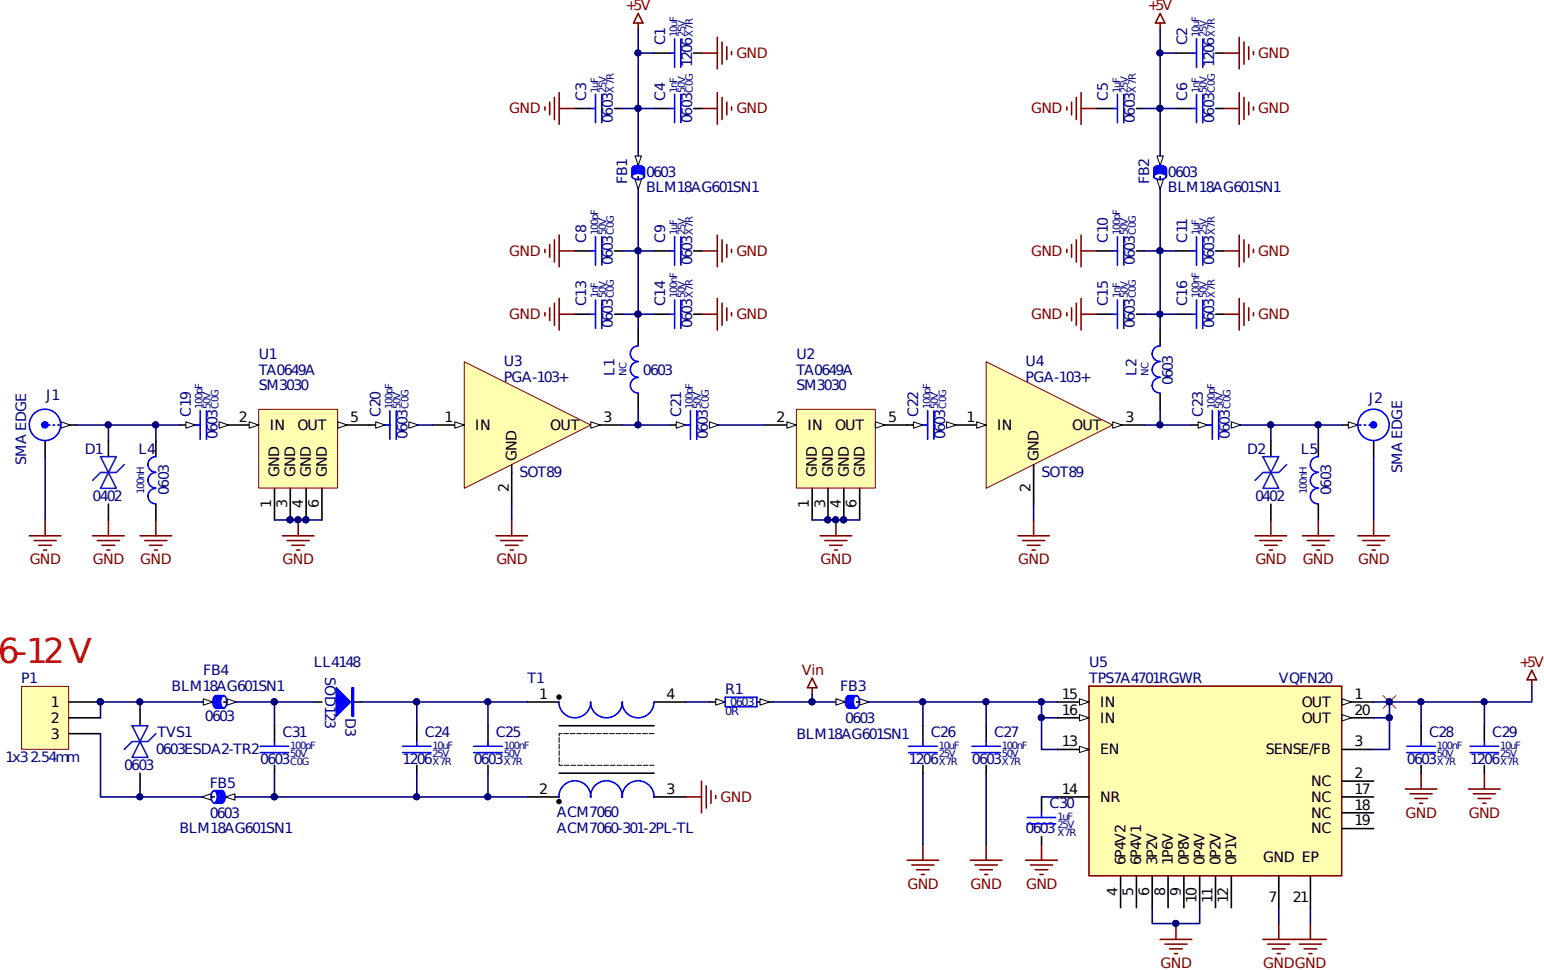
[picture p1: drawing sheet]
<svg xmlns="http://www.w3.org/2000/svg" width="248mm" height="156mm" viewBox="0 0 248 156" stroke-linecap="round" stroke-linejoin="round" font-family="sans-serif">
<path d="M79.8 86.1h5.1M80.5 86.9h3.6M81.3 87.7h2M82.1 88.4h.5M82.3 83.6v2.5" fill="none" stroke="#800000" stroke-width=".25"/>
<path d="M74.7 58.1l20.3 10.2-20.3 10.2z" fill="#ffffb0"/>
<path d="M74.7 58.1l20.3 10.2-20.3 10.2z" fill="none" stroke="#800000" stroke-width=".16"/>
<path d="M69.6 68.3h5.1" fill="none" stroke="#000" stroke-width=".25"/>
<path d="M73.2 67.8l1.5 .5-1.5 .5z" fill="#fffcf8"/>
<path d="M73.2 67.8l1.5 .5-1.5 .5z" fill="none" stroke="#000" stroke-width=".16"/>
<path d="M95 68.3h5.1" fill="none" stroke="#000" stroke-width=".25"/>
<path d="M95 67.8l1.6 .5-1.6 .5z" fill="#fffcf8"/>
<path d="M95 67.8l1.6 .5-1.6 .5z" fill="none" stroke="#000" stroke-width=".16"/>
<path d="M102.7 28.9v1.3M82.3 74.7v6.3" fill="none" stroke="#000" stroke-width=".25"/>
<g fill="none" stroke="#800000" stroke-width=".25">
<path d="M115.4 37.8v5.1M116.1 38.6v3.5M116.9 39.3v2.1M87.7 50.3v.5M88.4 49.5v2M89.2 48.7v3.6M89.9 50.5h2.6M89.9 48v5.1M112.8 50.5h2.6M112.8 40.3h2.6M115.4 48v5.1M116.1 48.7v3.6"/>
<path d="M116.9 49.5v2M117.7 40.1v.5M117.7 50.3v.5"/>
</g>
<path d="M102.2 28.9h1l-.5 1.5z" fill="#fffcf8" stroke="#000" stroke-width=".16"/>
<path d="M102.7 25.1v1.5" fill="none" stroke="#000" stroke-width=".25"/>
<path d="M102.2 25.1h1l-.5 1.5z" fill="#fffcf8"/>
<path d="M102.2 25.1h1l-.5 1.5z" fill="none" stroke="#000" stroke-width=".16"/>
<g fill="none" stroke="#00f" stroke-width=".25">
<path d="M95 17.4h.8M95.8 15.2v4.5M96.8 15.2v4.5M107.7 17.4h.8M108.5 15.2v4.5M109.5 15.2v4.5M101.7 28.2a1.27 1.27 0 0 1 1.9 .2 1.24 1.24 0 0 1-2 0zM103.6 27.1a1.24 1.24 0 0 0-2 0v1.3M103.6 28.1a1.24 1.24 0 0 0-2 0M103.6 27.9a1.24 1.24 0 0 0-2 0M103.6 27.6a1.24 1.24 0 0 0-2 0M103.6 27.4v-.1a1.24 1.24 0 0 0-2 0v.1"/>
<path d="M103.7 27.1v1.3M108.5 38v4.6M109.5 38v4.6M95 50.5h.8M95.8 48.2v4.6M96.8 48.2v4.6M102.7 58.1a1.25 1.25 0 0 0-1.3 1.3 1.25 1.25 0 0 0 1.3 1.2M102.7 55.6a1.25 1.25 0 0 0-1.3 1.2 1.25 1.25 0 0 0 1.3 1.3M107.7 50.5h.8M107.7 40.3h.8M108.5 48.2v4.6M109.5 48.2v4.6"/>
<path d="M102.7 60.7a1.25 1.25 0 0 0-1.3 1.2 1.25 1.25 0 0 0 1.3 1.3"/>
</g>
<g fill="none" stroke="#000" stroke-width=".25">
<path d="M92.5 17.4h2.5M98.8 17.4h1.3M105.2 17.4h2.5M111.6 17.4h1.2M102.7 28.4v.5M92.5 50.5h2.5M98.8 50.5h1.3M102.7 53.1v2.5M105.2 50.5h2.5M105.2 40.3h2.5M111.6 50.5h1.2M111.6 40.3h1.2"/>
<path d="M102.7 63.2v2.6M107.7 68.3h2.6"/>
</g>
<path d="M87.7 17.2v.5M88.4 16.4v2.1M89.2 15.7v3.5M89.9 17.4h2.6M89.9 14.9v5.1M112.8 17.4h2.6M115.4 14.9v5.1M116.1 15.7v3.5M116.9 16.4v2.1M117.7 17.2v.5" fill="none" stroke="#800000" stroke-width=".25"/>
<path d="M108.8 67.8l1.5 .5-1.5 .5z" fill="#fffcf8"/>
<path d="M108.8 67.8l1.5 .5-1.5 .5z" fill="none" stroke="#000" stroke-width=".16"/>
<path d="M114.1 68.3h1.3" fill="none" stroke="#000" stroke-width=".25"/>
<path d="M114.1 67.8l1.5 .5-1.5 .5z" fill="#fffcf8"/>
<path d="M114.1 67.8l1.5 .5-1.5 .5z" fill="none" stroke="#000" stroke-width=".16"/>
<path d="M110.3 68.3h.8M111.1 66v4.6M112.1 66v4.6" fill="none" stroke="#00f" stroke-width=".25"/>
<path d="M102.7 2.2l.7 1.5h-1.5zM102.7 3.7v1M4.7 86.1h5.1M5.5 86.9h3.5M6.2 87.7h2.1M7 88.4h.5M7.3 83.6v2.5" fill="none" stroke="#800000" stroke-width=".25"/>
<path d="M41.7 65.8h12.6v12.7h-12.6z" fill="#ffffb0"/>
<path d="M41.6 65.8h12.7v12.7h-12.7z" fill="none" stroke="#800000" stroke-width=".16"/>
<path d="M51.8 78.5v5.1M54.3 68.3h5.1" fill="none" stroke="#000" stroke-width=".25"/>
<path d="M54.3 67.8l1.6 .5-1.6 .5z" fill="#fffcf8"/>
<path d="M54.3 67.8l1.6 .5-1.6 .5z" fill="none" stroke="#000" stroke-width=".16"/>
<path d="M36.5 68.3h5.1M44.2 78.5v5.1M49.2 78.5v5.1" fill="none" stroke="#000" stroke-width=".25"/>
<circle cx="49.2" cy="83.6" r=".49" fill="#000080" stroke="#000080" stroke-width=".16"/>
<path d="M40.1 67.8l1.5 .5-1.5 .5z" fill="#fffcf8"/>
<path d="M40.1 67.8l1.5 .5-1.5 .5z" fill="none" stroke="#000" stroke-width=".16"/>
<path d="M46.7 78.5v5.1" fill="none" stroke="#000" stroke-width=".25"/>
<g fill="#000080" stroke="#000080" stroke-width=".16">
<circle cx="46.7" cy="83.6" r=".49"/>
<circle cx="49.2" cy="83.6" r=".49"/>
<circle cx="47.9" cy="83.6" r=".49"/>
</g>
<path d="M45.4 86.1h5.1M46.2 86.9h3.5M46.9 87.7h2.1M47.7 88.4h.5M48 83.6v2.5" fill="none" stroke="#800000" stroke-width=".25"/>
<path d="M128.1 65.8h12.7v12.7h-12.7z" fill="#ffffb0"/>
<path d="M128.1 65.8h12.7v12.7h-12.7z" fill="none" stroke="#800000" stroke-width=".16"/>
<path d="M138.3 78.5v5.1M140.8 68.3h5.1" fill="none" stroke="#000" stroke-width=".25"/>
<path d="M140.8 67.8l1.5 .5-1.5 .5z" fill="#fffcf8"/>
<path d="M140.8 67.8l1.5 .5-1.5 .5z" fill="none" stroke="#000" stroke-width=".16"/>
<path d="M123 68.3h5.1M130.6 78.5v5.1M135.7 78.5v5.1" fill="none" stroke="#000" stroke-width=".25"/>
<circle cx="135.7" cy="83.6" r=".49" fill="#000080" stroke="#000080" stroke-width=".16"/>
<path d="M126.6 67.8l1.5 .5-1.5 .5z" fill="#fffcf8"/>
<path d="M126.6 67.8l1.5 .5-1.5 .5z" fill="none" stroke="#000" stroke-width=".16"/>
<path d="M59.4 68.3h2.6M133.2 78.5v5.1" fill="none" stroke="#000" stroke-width=".25"/>
<g fill="#000080" stroke="#000080" stroke-width=".16">
<circle cx="133.2" cy="83.6" r=".49"/>
<circle cx="135.7" cy="83.6" r=".49"/>
<circle cx="134.4" cy="83.6" r=".49"/>
</g>
<path d="M131.9 86.1h5.1M132.7 86.9h3.5M133.4 87.7h2.1M134.2 88.4h.5M134.5 83.6v2.5" fill="none" stroke="#800000" stroke-width=".25"/>
<path d="M60.4 67.8l1.6 .5-1.6 .5z" fill="#fffcf8"/>
<path d="M60.4 67.8l1.6 .5-1.6 .5z" fill="none" stroke="#000" stroke-width=".16"/>
<path d="M65.8 68.3h1.2" fill="none" stroke="#000" stroke-width=".25"/>
<path d="M65.8 67.8l1.5 .5-1.5 .5z" fill="#fffcf8"/>
<path d="M65.8 67.8l1.5 .5-1.5 .5z" fill="none" stroke="#000" stroke-width=".16"/>
<path d="M62 68.3h.7M62.7 66v4.6M63.7 66v4.6" fill="none" stroke="#00f" stroke-width=".25"/>
<path d="M163.7 86.1h5.1M164.5 86.9h3.5M165.2 87.7h2.1M166 88.4h.5M166.3 83.6v2.5" fill="none" stroke="#800000" stroke-width=".25"/>
<path d="M158.6 58.1l20.4 10.2-20.4 10.2z" fill="#ffffb0"/>
<path d="M158.6 58.1l20.4 10.2-20.4 10.2z" fill="none" stroke="#800000" stroke-width=".16"/>
<path d="M153.5 68.3h5.1" fill="none" stroke="#000" stroke-width=".25"/>
<path d="M157.1 67.8l1.5 .5-1.5 .5z" fill="#fffcf8"/>
<path d="M157.1 67.8l1.5 .5-1.5 .5z" fill="none" stroke="#000" stroke-width=".16"/>
<path d="M179 68.3h5.1" fill="none" stroke="#000" stroke-width=".25"/>
<path d="M179 67.8l1.5 .5-1.5 .5z" fill="#fffcf8"/>
<path d="M179 67.8l1.5 .5-1.5 .5z" fill="none" stroke="#000" stroke-width=".16"/>
<path d="M186.6 28.9v1.3M166.3 74.7v6.3" fill="none" stroke="#000" stroke-width=".25"/>
<g fill="none" stroke="#800000" stroke-width=".25">
<path d="M199.3 37.8v5.1M200.1 38.6v3.5M200.9 39.3v2.1M171.6 50.3v.5M172.4 49.5v2M173.1 48.7v3.6M173.9 50.5h2.5M173.9 48v5.1M196.8 50.5h2.5M196.8 40.3h2.5M199.3 48v5.1M200.1 48.7v3.6"/>
<path d="M200.9 49.5v2M201.6 40.1v.5M201.6 50.3v.5"/>
</g>
<path d="M186.1 28.9h1l-.5 1.5z" fill="#fffcf8" stroke="#000" stroke-width=".16"/>
<path d="M186.6 25.1v1.5" fill="none" stroke="#000" stroke-width=".25"/>
<path d="M186.1 25.1h1l-.5 1.5z" fill="#fffcf8"/>
<path d="M186.1 25.1h1l-.5 1.5z" fill="none" stroke="#000" stroke-width=".16"/>
<g fill="none" stroke="#00f" stroke-width=".25">
<path d="M179 17.4h.7M179.7 15.2v4.5M180.8 15.2v4.5M191.7 17.4h.8M192.5 15.2v4.5M193.5 15.2v4.5M185.7 28.2a1.27 1.27 0 0 1 1.9 .2 1.33 1.33 0 0 1-2 0zM187.6 27.1a1.24 1.24 0 0 0-2 0v1.3M187.6 28.1a1.24 1.24 0 0 0-2 0M187.6 27.9a1.24 1.24 0 0 0-2 0M187.6 27.6a1.24 1.24 0 0 0-2 0M187.6 27.4v-.1a1.24 1.24 0 0 0-2 0v.1"/>
<path d="M187.6 27.1v1.3M192.5 38v4.6M193.5 38v4.6M179 50.5h.7M179.7 48.2v4.6M180.8 48.2v4.6M185.3 59.4a1.26 1.26 0 0 0 1.3 1.2M185.3 56.9a1.26 1.26 0 0 0 1.3 1.2M186.6 58.1a1.25 1.25 0 0 0-1.3 1.3M186.6 55.6a1.25 1.25 0 0 0-1.3 1.3M191.7 50.5h.8M191.7 40.3h.8"/>
<path d="M192.5 48.2v4.6M193.5 48.2v4.6M185.3 62a1.26 1.26 0 0 0 1.3 1.2M186.6 60.7a1.25 1.25 0 0 0-1.3 1.3"/>
</g>
<g fill="none" stroke="#000" stroke-width=".25">
<path d="M176.4 17.4h2.6M182.8 17.4h1.3M189.2 17.4h2.5M195.5 17.4h1.3M186.6 28.4v.5M176.4 50.5h2.6M182.8 50.5h1.3M186.6 53.1v2.5M189.2 50.5h2.5M189.2 40.3h2.5M195.5 50.5h1.3M195.5 40.3h1.3"/>
<path d="M186.6 63.2v2.6M191.7 68.3h2.5"/>
</g>
<path d="M171.6 17.2v.5M172.4 16.4v2.1M173.1 15.7v3.5M173.9 17.4h2.5M173.9 14.9v5.1M196.8 17.4h2.5M199.3 14.9v5.1M200.1 15.7v3.5M200.9 16.4v2.1M201.6 17.2v.5" fill="none" stroke="#800000" stroke-width=".25"/>
<path d="M192.7 67.8l1.5 .5-1.5 .5z" fill="#fffcf8"/>
<path d="M192.7 67.8l1.5 .5-1.5 .5z" fill="none" stroke="#000" stroke-width=".16"/>
<path d="M198.1 68.3h1.2" fill="none" stroke="#000" stroke-width=".25"/>
<path d="M198.1 67.8l1.5 .5-1.5 .5z" fill="#fffcf8"/>
<path d="M198.1 67.8l1.5 .5-1.5 .5z" fill="none" stroke="#000" stroke-width=".16"/>
<path d="M194.2 68.3h.8M195 66v4.6M196 66v4.6" fill="none" stroke="#00f" stroke-width=".25"/>
<path d="M186.6 2.2l.8 1.5h-1.5zM186.6 3.7v1" fill="none" stroke="#800000" stroke-width=".25"/>
<path d="M215.9 68.3h2.5" fill="none" stroke="#000" stroke-width=".25"/>
<path d="M216.9 67.8l1.5 .5-1.5 .5z" fill="#fffcf8"/>
<path d="M216.9 67.8l1.5 .5-1.5 .5z" fill="none" stroke="#000" stroke-width=".16"/>
<path d="M145.9 68.3h2.6M221 70.9v2.5" fill="none" stroke="#000" stroke-width=".25"/>
<circle cx="220.9" cy="68.3" r=".49" fill="#00f" stroke="#00f" stroke-width=".25"/>
<g fill="none" stroke="#00f" stroke-width=".25">
<path d="M218.7 68.3h.2M219.4 68.3h.3M220.2 68.3h.2"/>
<circle cx="220.9" cy="68.3" r="2.52"/>
</g>
<path d="M218.4 86.1h5.1M219.2 86.9h3.5M219.9 87.7h2.1M220.7 88.4h.5M221 83.6v2.5" fill="none" stroke="#800000" stroke-width=".25"/>
<path d="M146.9 67.8l1.6 .5-1.6 .5z" fill="#fffcf8"/>
<path d="M146.9 67.8l1.6 .5-1.6 .5z" fill="none" stroke="#000" stroke-width=".16"/>
<path d="M152.3 68.3h1.2" fill="none" stroke="#000" stroke-width=".25"/>
<path d="M152.3 67.8l1.5 .5-1.5 .5z" fill="#fffcf8"/>
<path d="M152.3 67.8l1.5 .5-1.5 .5z" fill="none" stroke="#000" stroke-width=".16"/>
<g fill="none" stroke="#00f" stroke-width=".25">
<path d="M148.5 68.3h.7M149.2 66v4.6M150.2 66v4.6M146.2 120h4.5M148.5 119.2v.8M156.3 120h4.6M158.6 119.2v.8M226.3 120h4.6M228.6 119.2v.8M236.5 120h4.6M238.8 119.2v.8M146.2 121h4.5"/>
<path d="M156.3 121h4.6M165.2 132.4h4.6M165.2 131.4h4.6M167.5 130.7v.7M226.3 121h4.6M236.5 121h4.6"/>
</g>
<g fill="none" stroke="#800000" stroke-width=".25">
<path d="M145.9 138.3h5.1M146.7 139h3.5M147.4 139.8h2.1M148.5 135.7v2.6M156.1 138.3h5.1M156.8 139h3.6M157.6 139.8h2M158.6 135.7v2.6M165 138.3h5.1M165.8 139h3.5M166.5 139.8h2M167.5 135.7v2.6"/>
<path d="M226 126.8h5.1M226.8 127.6h3.6M227.6 128.4h2M228.3 129.1h.5M228.6 124.3v2.5M236.2 126.8h5.1M237 127.6h3.5M237.7 128.4h2.1M238.5 129.1h.5M238.8 124.3v2.5M148.2 140.6h.5M158.4 140.6h.5"/>
<path d="M167.3 140.6h.5M203.1 151h10.2M203.9 151.8h3.6M204.7 152.5h2M205.4 153.3h.5M205.7 148.5v2.5M209 151.8h3.6M209.8 152.5h2M210.5 153.3h.5M210.8 148.5v2.5"/>
</g>
<path d="M148.5 116.7v2.5M158.6 116.7v2.5M228.6 116.7v2.5M238.8 116.7v2.5M148.5 123v1.3M158.6 123v1.3M167.5 128.1v2.6M167.5 134.5v1.2M228.6 123v1.3M238.8 123v1.3" fill="none" stroke="#000" stroke-width=".25"/>
<path d="M222.5 111.8l2 2.1M224.5 111.8l-2 2.1" fill="none" stroke="#f00" stroke-width=".16"/>
<circle cx="223.5" cy="112.8" r=".49" fill="#000080" stroke="#000080" stroke-width=".16"/>
<path d="M175.2 110.3h40.6v30.5h-40.6z" fill-rule="evenodd" fill="#ffffb0" stroke="#800000" stroke-width=".25"/>
<path d="M215.9 112.8h5.1" fill="none" stroke="#000" stroke-width=".25"/>
<path d="M215.9 112.3l1.5 .5-1.5 .6z" fill="#fffcf8"/>
<path d="M215.9 112.3l1.5 .5-1.5 .6z" fill="none" stroke="#000" stroke-width=".16"/>
<path d="M170.1 112.8h5.1" fill="none" stroke="#000" stroke-width=".25"/>
<path d="M173.6 112.3l1.6 .5-1.6 .6z" fill="#fffcf8"/>
<path d="M173.6 112.3l1.6 .5-1.6 .6z" fill="none" stroke="#000" stroke-width=".16"/>
<path d="M215.9 115.4h5.1M170.1 128.1h5.1M215.9 125.6h5.1M215.9 120.5h5.1M198.1 140.8v5.1M205.7 140.8v5.1M210.8 140.8v5.1" fill="none" stroke="#000" stroke-width=".25"/>
<path d="M215.9 114.9l1.5 .5-1.5 .5z" fill="#fffcf8"/>
<path d="M215.9 114.9l1.5 .5-1.5 .5z" fill="none" stroke="#000" stroke-width=".16"/>
<path d="M170.1 115.4h5.1" fill="none" stroke="#000" stroke-width=".25"/>
<path d="M173.6 114.9l1.6 .5-1.6 .5z" fill="#fffcf8"/>
<path d="M173.6 114.9l1.6 .5-1.6 .5z" fill="none" stroke="#000" stroke-width=".16"/>
<path d="M170.1 120.5h5.1M215.9 128.1h5.1M215.9 130.7h5.1M215.9 133.2h5.1M180.3 140.8v5.1M182.8 140.8v5.1M185.3 140.8v5.1M187.9 140.8v5.1M190.4 140.8v5.1M193 140.8v5.1M195.5 140.8v5.1" fill="none" stroke="#000" stroke-width=".25"/>
<path d="M173.6 120l1.6 .5-1.6 .5z" fill="#fffcf8"/>
<path d="M173.6 120l1.6 .5-1.6 .5z" fill="none" stroke="#000" stroke-width=".16"/>
<path d="M246.4 107.8l.8 1.5h-1.6zM246.4 109.3v1" fill="none" stroke="#800000" stroke-width=".25"/>
<path d="M3.5 110.4h7.5v10.1h-7.5z" fill="#ffffb0"/>
<path d="M3.5 110.3h7.5v10.2h-7.5z" fill="none" stroke="#800000" stroke-width=".16"/>
<path d="M11.1 112.8h5.1M11.1 115.4h5.1M11.1 117.9h5.1M138.3 112.8h1.2" fill="none" stroke="#000" stroke-width=".25"/>
<g fill="#000080" stroke="#000080" stroke-width=".16">
<circle cx="16.1" cy="112.8" r=".49"/>
<circle cx="189.1" cy="148.4" r=".49"/>
</g>
<path d="M186.6 151h5.1M187.4 151.8h3.5M188.1 152.5h2.1M188.9 153.3h.5M189.2 148.5v2.5" fill="none" stroke="#800000" stroke-width=".25"/>
<path d="M138.3 112.3l1.5 .5-1.5 .6z" fill="#fffcf8"/>
<path d="M138.3 112.3l1.5 .5-1.5 .6z" fill="none" stroke="#000" stroke-width=".16"/>
<path d="M134.5 112.8h1.5" fill="none" stroke="#000" stroke-width=".25"/>
<path d="M134.5 112.3l1.5 .5-1.5 .6z" fill="#fffcf8"/>
<path d="M134.5 112.3l1.5 .5-1.5 .6z" fill="none" stroke="#000" stroke-width=".16"/>
<path d="M136.5 113.9h1.3M136.8 111.8h-.1a1.24 1.24 0 0 0 0 2M137 111.8a1.23 1.23 0 0 0 0 2M137.3 111.8h-.1a1.24 1.24 0 0 0 0 2h.1M137.5 111.8a1.24 1.24 0 0 0 0 2M137.6 111.9l.2-.1a1.27 1.27 0 0 1-.1 2 1.3 1.3 0 0 1-.1-1.9zM137.8 111.8h-1.3a1.24 1.24 0 0 0 0 2" fill="none" stroke="#00f" stroke-width=".25"/>
<path d="M50.5 112.8h1.3M56.9 112.8h1.2M137.8 112.8h.5" fill="none" stroke="#000" stroke-width=".25"/>
<path d="M56.6 110.6h.3v4.5h-.3z" fill-rule="evenodd" fill="#00f" stroke="#00f" stroke-width=".25"/>
<path d="M54.1 110.6l2.3 2.2-2.3 2.3z" fill="#00f"/>
<path d="M25.1 78.5a1.25 1.25 0 0 0-1.3 1.2 1.25 1.25 0 0 0 1.3 1.3M25.1 76a1.25 1.25 0 0 0-1.3 1.2 1.25 1.25 0 0 0 1.3 1.2M25.1 73.4a1.25 1.25 0 0 0-1.3 1.3 1.25 1.25 0 0 0 1.3 1.2M54.1 110.6l2.3 2.2-2.3 2.3z" fill="none" stroke="#00f" stroke-width=".25"/>
<path d="M14.9 86.1h5.1M15.7 86.9h3.5M16.4 87.7h2.1M17.2 88.4h.5M17.4 83.6v2.5M22.5 86.1h5.1M23.3 86.9h3.5M24.1 87.7h2M24.8 88.4h.5M25.1 83.6v2.5" fill="none" stroke="#800000" stroke-width=".25"/>
<path d="M17.4 70.9v2.5M25.1 70.9v2.5M28.9 68.3h2.5M17.4 81v2.6M25.1 81v2.6" fill="none" stroke="#000" stroke-width=".25"/>
<path d="M16.2 73.4h2.5l-1.3 2.6zM17.4 76l1.3 2.5h-2.5zM20 74.7l-1.3 1.3h-2.5l-1.3 1.2" fill="none" stroke="#03c" stroke-width=".25"/>
<path d="M29.9 67.8l1.5 .5-1.5 .5z" fill="#fffcf8"/>
<path d="M29.9 67.8l1.5 .5-1.5 .5z" fill="none" stroke="#000" stroke-width=".16"/>
<path d="M35.2 68.3h1.3" fill="none" stroke="#000" stroke-width=".25"/>
<path d="M35.2 67.8l1.6 .5-1.6 .5z" fill="#fffcf8"/>
<path d="M35.2 67.8l1.6 .5-1.6 .5z" fill="none" stroke="#000" stroke-width=".16"/>
<g fill="none" stroke="#00f" stroke-width=".25">
<path d="M31.4 68.3h.8M32.2 66v4.6M33.2 66v4.6M210.8 79.8a1.26 1.26 0 0 0 1.3 1.2M210.8 77.2a1.26 1.26 0 0 0 1.3 1.2M210.8 74.7a1.26 1.26 0 0 0 1.3 1.2M212.1 78.5a1.25 1.25 0 0 0-1.3 1.3M212.1 76a1.25 1.25 0 0 0-1.3 1.2M212.1 73.4a1.25 1.25 0 0 0-1.3 1.3M64.8 120h4.5M67 119.2v.8M76.2 120h4.6"/>
<path d="M78.5 119.2v.8M95 112.8a2.57 2.57 0 0 1-2.5 2.6 2.57 2.57 0 0 1-2.6-2.6M100.1 112.8a2.57 2.57 0 0 1-2.6 2.6 2.57 2.57 0 0 1-2.5-2.6M105.2 112.8a2.57 2.57 0 0 1-2.6 2.6 2.57 2.57 0 0 1-2.5-2.6M64.8 121h4.5M76.2 121h4.6M95 128.1a2.57 2.57 0 0 0-2.5-2.6 2.57 2.57 0 0 0-2.6 2.6M100.1 128.1a2.57 2.57 0 0 0-2.6-2.6 2.57 2.57 0 0 0-2.5 2.6M105.2 128.1a2.57 2.57 0 0 0-2.6-2.6 2.57 2.57 0 0 0-2.5 2.6"/>
</g>
<g fill="none" stroke="#800000" stroke-width=".25">
<path d="M201.9 86.1h5.1M202.6 86.9h3.6M203.4 87.7h2M204.2 88.4h.5M204.4 83.6v2.5M209.5 86.1h5.1M210.3 86.9h3.5M211 87.7h2.1M211.8 88.4h.5M212.1 83.6v2.5M130.6 109l.8 1.6h-1.5zM130.6 110.6v1"/>
<path d="M110.3 128.1h2.5M112.8 125.6v5.1M113.6 126.3v3.6M114.4 127.1v2M115.1 127.9v.5"/>
</g>
<g fill="none" stroke="#000" stroke-width=".25">
<path d="M204.4 70.9v2.5M212.1 70.9v2.5M204.4 81v2.6M212.1 81v2.6M67 116.7v2.5M78.5 116.7v2.5M84.9 112.8h5M89.9 116.7h15.3M105.2 112.8h5.1M114.1 112.8h2.6M67 123v1.3M78.5 123v1.3"/>
<path d="M84.9 128.1h5M89.9 124.3h15.3M105.2 128.1h5.1"/>
</g>
<path d="M203.1 73.4h2.6l-1.3 2.6zM204.4 76l1.3 2.5h-2.6zM207 74.7l-1.3 1.3h-2.6l-1.2 1.2" fill="none" stroke="#03c" stroke-width=".25"/>
<path d="M105.2 117.9h-15.3v5.1h15.3" fill="none" stroke="#000" stroke-width=".16" stroke-dasharray=".8 .3"/>
<g fill="#000" stroke="#000" stroke-width=".16">
<circle cx="89.9" cy="112.1" r=".36"/>
<circle cx="89.9" cy="128.8" r=".36"/>
</g>
<path d="M115.1 112.3l1.6 .5-1.6 .6z" fill="#fffcf8"/>
<path d="M115.1 112.3l1.6 .5-1.6 .6z" fill="none" stroke="#000" stroke-width=".16"/>
<path d="M121.7 112.1h-5v1.5h5" fill="none" stroke="#00f" stroke-width=".25"/>
<path d="M121.7 112.8h2.6" fill="none" stroke="#000" stroke-width=".25"/>
<path d="M122.2 112.3l1.6 .5-1.6 .6z" fill="#fffcf8"/>
<path d="M122.2 112.3l1.6 .5-1.6 .6z" fill="none" stroke="#000" stroke-width=".16"/>
<g fill="none" stroke="#00f" stroke-width=".25">
<path d="M107.7 8.5h.8M108.5 6.2v4.6M109.5 6.2v4.6M191.7 8.5h.8M192.5 6.2v4.6M193.5 6.2v4.6M95.8 38v4.6M96.8 38v4.6M179.7 38v4.6M180.8 38v4.6M95 40.3h.8M179 40.3h.7"/>
<path d="M121.7 112.1v1.5"/>
</g>
<path d="M105.2 8.5h2.5M111.6 8.5h1.2M189.2 8.5h2.5M195.5 8.5h1.3M92.5 40.3h2.5M98.8 40.3h1.3M176.4 40.3h2.6M182.8 40.3h1.3M9.8 68.3h2.6" fill="none" stroke="#000" stroke-width=".25"/>
<g fill="none" stroke="#800000" stroke-width=".25">
<path d="M112.8 8.5h2.6M115.4 6v5.1M116.1 6.8v3.5M116.9 7.5v2.1M117.7 8.3v.5M196.8 8.5h2.5M199.3 6v5.1M200.1 6.8v3.5M200.9 7.5v2.1M201.6 8.3v.5M88.4 39.3v2.1M89.2 38.6v3.5"/>
<path d="M89.9 37.8v5.1M172.4 39.3v2.1M173.1 38.6v3.5M173.9 37.8v5.1M87.7 40.1v.5M89.9 40.3h2.6M171.6 40.1v.5M173.9 40.3h2.5"/>
</g>
<path d="M9.8 67.8l1.5 .5-1.5 .5z" fill="#fffcf8"/>
<path d="M9.8 67.8l1.5 .5-1.5 .5z" fill="none" stroke="#000" stroke-width=".16"/>
<path d="M7.3 70.9v2.5M36.5 112.8h1.3M44.2 116.7v2.5M44.2 123v1.3" fill="none" stroke="#000" stroke-width=".25"/>
<circle cx="7.2" cy="68.3" r=".49" fill="#00f" stroke="#00f" stroke-width=".25"/>
<g fill="none" stroke="#00f" stroke-width=".25">
<path d="M7.8 68.3h.2M8.5 68.3h.3M9.3 68.3h.3M41.9 120h4.5M44.2 119.2v.8M41.9 121h4.5"/>
<circle cx="7.2" cy="68.3" r="2.52"/>
</g>
<path d="M36.5 112.3l1.5 .5-1.5 .6z" fill="#fffcf8"/>
<path d="M36.5 112.3l1.5 .5-1.5 .6z" fill="none" stroke="#000" stroke-width=".16"/>
<path d="M32.7 112.8h1.5" fill="none" stroke="#000" stroke-width=".25"/>
<path d="M32.7 112.3l1.5 .5-1.5 .6z" fill="#fffcf8"/>
<path d="M32.7 112.3l1.5 .5-1.5 .6z" fill="none" stroke="#000" stroke-width=".16"/>
<path d="M34.7 113.9h1.3M35 111.8a1.24 1.24 0 0 0 0 2M35.2 111.8a1.23 1.23 0 0 0 0 2M35.5 111.8a1.24 1.24 0 0 0 0 2M35.8 111.8h-.1a1.24 1.24 0 0 0 0 2h.1M35.8 111.9l.2-.1a1.27 1.27 0 0 1 0 2 1.3 1.3 0 0 1-.2-1.9zM36 111.8h-1.3a1.24 1.24 0 0 0 0 2" fill="none" stroke="#00f" stroke-width=".25"/>
<path d="M36 112.8h.5M32.7 128.1h1.3" fill="none" stroke="#000" stroke-width=".25"/>
<path d="M32.4 128.1l1.6-.5v1z" fill="#fffcf8"/>
<path d="M32.4 128.1l1.6-.5v1z" fill="none" stroke="#000" stroke-width=".16"/>
<path d="M36.3 128.1h1.5" fill="none" stroke="#000" stroke-width=".25"/>
<path d="M36.3 128.1l1.5-.5v1z" fill="#fffcf8"/>
<path d="M36.3 128.1l1.5-.5v1z" fill="none" stroke="#000" stroke-width=".16"/>
<path d="M34.3 127.2l.2-.1a1.27 1.27 0 0 1 0 2 1.3 1.3 0 0 1-.2-1.9zM34.5 127.1h1.3a1.29 1.29 0 0 1 0 2M34.5 129.1h1.3M34.7 127.1a1.3 1.3 0 0 1 0 2M35 127.1a1.3 1.3 0 0 1 0 2M35.2 127.1a1.3 1.3 0 0 1 0 2M35.5 127.1a1.3 1.3 0 0 1 0 2" fill="none" stroke="#00f" stroke-width=".25"/>
<path d="M22.5 114.1v2.6M22.5 124.3v2.5M34 128.1h.5" fill="none" stroke="#000" stroke-width=".25"/>
<path d="M21.3 116.7h2.5l-1.3 2.5zM22.5 119.2l1.3 2.5h-2.5zM25.1 117.9l-1.3 1.3h-2.5l-1.3 1.3" fill="none" stroke="#03c" stroke-width=".25"/>
<g fill="none" stroke="#000080" stroke-width=".25">
<path d="M100.1 17.4h5.1M102.7 4.7v20.4M102.7 8.5h2.5M184.1 17.4h5.1M186.6 4.7v20.4M186.6 8.5h2.6M102.7 30.2v20.3h2.5M186.6 30.2v20.3h2.6M100.1 50.5h2.6v2.6M100.1 40.3h5.1M184.1 50.5h2.5v2.6M184.1 40.3h5.1"/>
<path d="M7.3 73.4v10.2M12.4 68.3h16.5M17.4 68.3v2.6M25.1 68.3v2.6M67 68.3h2.6M100.1 68.3h7.6M102.7 65.8v2.5M115.4 68.3h7.6M184.1 68.3h7.6M186.6 65.8v2.5M199.3 68.3h16.6M204.4 68.3v2.6"/>
<path d="M212.1 68.3v2.6M221 73.4v10.2M44.2 83.6h7.6M82.3 81v2.6M130.6 83.6h7.7M166.3 81v2.6M16.2 117.9v10.2h16.5M22.5 112.8v1.3M32.7 112.8h-16.5v2.6M37.8 112.8h12.7M44.2 112.8v3.9M58.1 112.8h26.8"/>
<path d="M67 112.8v3.9M78.5 112.8v3.9M110.3 112.8h3.8M124.3 112.8h10.2M130.6 111.6v1.2M139.5 112.8h28v2.6M148.5 112.8v3.9M158.6 112.8v3.9M167.5 112.8h2.6M170.1 115.4h-2.6v5.1h2.6M221 112.8h2.5M221 115.4h2.5"/>
<path d="M228.6 112.8v3.9M238.8 112.8v3.9M246.4 110.3v2.5h-22.9v7.7h-2.5M22.5 126.8v1.3M37.8 128.1h47.1M44.2 124.3v3.8M67 124.3v3.8M78.5 124.3v3.8M148.5 124.3v11.4M158.6 124.3v11.4M167.5 128.1h2.6M185.3 145.9v2.6h7.7v-2.6"/>
<path d="M205.7 145.9v2.6M210.8 145.9v2.6"/>
</g>
<g fill="#000080" stroke="#000080" stroke-width=".16">
<circle cx="102.6" cy="68.3" r=".49"/>
<circle cx="102.6" cy="40.3" r=".49"/>
<circle cx="102.6" cy="50.5" r=".49"/>
<circle cx="102.6" cy="17.4" r=".49"/>
<circle cx="46.7" cy="83.6" r=".49"/>
<circle cx="47.9" cy="83.6" r=".49"/>
<circle cx="49.2" cy="83.6" r=".49"/>
<circle cx="133.2" cy="83.6" r=".49"/>
<circle cx="134.4" cy="83.6" r=".49"/>
<circle cx="135.7" cy="83.6" r=".49"/>
<circle cx="186.6" cy="68.3" r=".49"/>
<circle cx="186.6" cy="40.3" r=".49"/>
<circle cx="186.6" cy="50.5" r=".49"/>
<circle cx="189.1" cy="148.4" r=".49"/>
<circle cx="167.5" cy="112.8" r=".49"/>
<circle cx="223.5" cy="112.8" r=".49"/>
<circle cx="223.5" cy="115.4" r=".49"/>
<circle cx="228.6" cy="112.8" r=".49"/>
<circle cx="238.7" cy="112.8" r=".49"/>
<circle cx="158.6" cy="112.8" r=".49"/>
<circle cx="167.5" cy="115.4" r=".49"/>
<circle cx="17.4" cy="68.3" r=".49"/>
<circle cx="25" cy="68.3" r=".49"/>
<circle cx="204.4" cy="68.3" r=".49"/>
<circle cx="212" cy="68.3" r=".49"/>
<circle cx="130.6" cy="112.8" r=".49"/>
<circle cx="22.5" cy="112.8" r=".49"/>
<circle cx="22.5" cy="128.1" r=".49"/>
<circle cx="16.1" cy="112.8" r=".49"/>
<circle cx="148.4" cy="112.8" r=".49"/>
<circle cx="67" cy="128.1" r=".49"/>
<circle cx="78.5" cy="128.1" r=".49"/>
<circle cx="78.5" cy="112.8" r=".49"/>
<circle cx="67" cy="112.8" r=".49"/>
<circle cx="186.6" cy="17.4" r=".49"/>
<circle cx="186.6" cy="8.5" r=".49"/>
<circle cx="102.6" cy="8.5" r=".49"/>
<circle cx="44.1" cy="112.8" r=".49"/>
<circle cx="44.1" cy="128.1" r=".49"/>
</g>
<text font-size="5.5" fill="#f00" x="-.4" y="106.6">6-12 V</text>
<g font-size="2.3" fill="#800000">
<text x="100.6" y="1.7">+5V</text>
<text x="184.6" y="1.7">+5V</text>
<text x="118.4" y="9.3">GND</text>
<text x="202.4" y="9.3">GND</text>
<text x="81.9" y="18.2">GND</text>
<text x="118.4" y="18.2">GND</text>
<text x="165.9" y="18.2">GND</text>
<text x="202.4" y="18.2">GND</text>
<text x="81.9" y="41.1">GND</text>
<text x="118.4" y="41.1">GND</text>
<text x="165.9" y="41.1">GND</text>
<text x="202.4" y="41.1">GND</text>
<text x="81.9" y="51.3">GND</text>
<text x="118.4" y="51.3">GND</text>
<text x="165.9" y="51.3">GND</text>
<text x="202.4" y="51.3">GND</text>
<text x="4.8" y="90.7">GND</text>
<text x="14.9" y="90.7">GND</text>
<text x="22.6" y="90.7">GND</text>
<text x="45.5" y="90.7">GND</text>
<text x="79.8" y="90.7">GND</text>
<text x="132" y="90.7">GND</text>
<text x="163.8" y="90.7">GND</text>
<text x="201.9" y="90.7">GND</text>
<text x="209.5" y="90.7">GND</text>
<text x="218.5" y="90.7">GND</text>
<text x="244.3" y="107.2">+5V</text>
<text x="129" y="108.5">Vin</text>
<text x="115.9" y="128.9">GND</text>
<text x="226.1" y="131.4">GND</text>
<text x="236.3" y="131.4">GND</text>
<text x="146" y="142.9">GND</text>
<text x="156.1" y="142.9">GND</text>
<text x="165.1" y="142.9">GND</text>
<text x="186.7" y="155.6">GND</text>
<text x="203.2" y="155.6">GNDGND</text>
</g>
<g font-size="2.3" fill="#000080">
<text x="107" y="7.3" transform="rotate(-90 107 7.3)">C1</text>
<text x="111.3" y="10.8" transform="rotate(-90 111.3 10.8)">1206</text>
<text x="191" y="7.3" transform="rotate(-90 191 7.3)">C2</text>
<text x="195.3" y="10.8" transform="rotate(-90 195.3 10.8)">1206</text>
<text x="94.3" y="16.2" transform="rotate(-90 94.3 16.2)">C3</text>
<text x="107" y="16.2" transform="rotate(-90 107 16.2)">C4</text>
<text x="178.2" y="16.2" transform="rotate(-90 178.2 16.2)">C5</text>
<text x="191" y="16.2" transform="rotate(-90 191 16.2)">C6</text>
<text x="98.6" y="19.7" transform="rotate(-90 98.6 19.7)">0603</text>
<text x="111.3" y="19.7" transform="rotate(-90 111.3 19.7)">0603</text>
<text x="182.5" y="19.7" transform="rotate(-90 182.5 19.7)">0603</text>
<text x="195.3" y="19.7" transform="rotate(-90 195.3 19.7)">0603</text>
<text x="100.9" y="29.6" transform="rotate(-90 100.9 29.6)">FB1</text>
<text x="103.9" y="28.4">0603</text>
<text x="184.8" y="29.6" transform="rotate(-90 184.8 29.6)">FB2</text>
<text x="187.9" y="28.4">0603</text>
<text x="103.9" y="30.9">BLM18AG601SN1</text>
<text x="187.9" y="30.9">BLM18AG601SN1</text>
<text x="94.3" y="39" transform="rotate(-90 94.3 39)">C8</text>
<text x="107" y="39" transform="rotate(-90 107 39)">C9</text>
<text x="178.2" y="39" transform="rotate(-90 178.2 39)">C10</text>
<text x="191" y="39" transform="rotate(-90 191 39)">C11</text>
<text x="98.6" y="42.6" transform="rotate(-90 98.6 42.6)">0603</text>
<text x="111.3" y="42.6" transform="rotate(-90 111.3 42.6)">0603</text>
<text x="182.5" y="42.6" transform="rotate(-90 182.5 42.6)">0603</text>
<text x="195.3" y="42.6" transform="rotate(-90 195.3 42.6)">0603</text>
<text x="94.3" y="49.2" transform="rotate(-90 94.3 49.2)">C13</text>
<text x="98.6" y="52.8" transform="rotate(-90 98.6 52.8)">0603</text>
<text x="107" y="49.2" transform="rotate(-90 107 49.2)">C14</text>
<text x="111.3" y="52.8" transform="rotate(-90 111.3 52.8)">0603</text>
<text x="178.2" y="49.2" transform="rotate(-90 178.2 49.2)">C15</text>
<text x="182.5" y="52.8" transform="rotate(-90 182.5 52.8)">0603</text>
<text x="191" y="49.2" transform="rotate(-90 191 49.2)">C16</text>
<text x="195.3" y="52.8" transform="rotate(-90 195.3 52.8)">0603</text>
<text x="41.6" y="57.6">U1</text>
<text x="81" y="58.9">U3</text>
<text x="128.1" y="57.6">U2</text>
<text x="165" y="58.9">U4</text>
<text x="7.4" y="64.3">J1</text>
<text x="41.6" y="62.8">SM3030</text>
<text x="41.6" y="60.2">TA0649A</text>
<text x="81" y="61.5">PGA-103+</text>
<text x="98.8" y="60.4" transform="rotate(-90 98.8 60.4)">L1</text>
<text x="103.4" y="60.2">0603</text>
<text x="128.1" y="62.8">SM3030</text>
<text x="128.1" y="60.2">TA0649A</text>
<text x="165" y="61.5">PGA-103+</text>
<text x="182.8" y="60.4" transform="rotate(-90 182.8 60.4)">L2</text>
<text x="188.7" y="61.9" transform="rotate(-90 188.7 61.9)">0603</text>
<text x="220.2" y="64.8">J2</text>
<text x="30.7" y="67" transform="rotate(-90 30.7 67)">C19</text>
<text x="35" y="70.6" transform="rotate(-90 35 70.6)">0603</text>
<text x="61.2" y="67" transform="rotate(-90 61.2 67)">C20</text>
<text x="65.5" y="70.6" transform="rotate(-90 65.5 70.6)">0603</text>
<text x="109.6" y="67" transform="rotate(-90 109.6 67)">C21</text>
<text x="113.9" y="70.6" transform="rotate(-90 113.9 70.6)">0603</text>
<text x="147.7" y="67" transform="rotate(-90 147.7 67)">C22</text>
<text x="152" y="70.6" transform="rotate(-90 152 70.6)">0603</text>
<text x="193.5" y="67" transform="rotate(-90 193.5 67)">C23</text>
<text x="197.8" y="70.6" transform="rotate(-90 197.8 70.6)">0603</text>
<text x="4.2" y="74.7" transform="rotate(-90 4.2 74.7)">SMA EDGE</text>
<text x="13.6" y="72.9">D1</text>
<text x="22.3" y="72.9">L4</text>
<text x="83.6" y="76.7">SOT89</text>
<text x="167.6" y="76.7">SOT89</text>
<text x="200.6" y="72.9">D2</text>
<text x="209.3" y="72.9">L5</text>
<text x="225.5" y="76" transform="rotate(-90 225.5 76)">SMA EDGE</text>
<text x="14.9" y="80.5">0402</text>
<text x="27.1" y="79.5" transform="rotate(-90 27.1 79.5)">0603</text>
<text x="201.9" y="80.5">0402</text>
<text x="214.1" y="79.5" transform="rotate(-90 214.1 79.5)">0603</text>
<text x="50.5" y="107.2">LL4148</text>
<text x="175.2" y="107.2">U5</text>
<text x="3.4" y="109.8">P1</text>
<text x="27.6" y="111.1">BLM18AG601SN1</text>
<text x="32.7" y="108.5">FB4</text>
<text x="52.3" y="108.9" transform="rotate(90 52.3 108.9)">SOD123</text>
<text x="84.8" y="109.8">T1</text>
<text x="116.7" y="111.6">R1</text>
<text x="135.2" y="111.1">FB3</text>
<text x="175.2" y="109.8">TPS7A4701RGWR</text>
<text x="205.7" y="109.8">VQFN20</text>
<text x="25.3" y="118.5">TVS1</text>
<text x="33" y="115.9">0603</text>
<text x="45.4" y="118.5">C31</text>
<text x="55.6" y="115.4" transform="rotate(90 55.6 115.4)">D3</text>
<text x="68.3" y="118.5">C24</text>
<text x="79.8" y="118.5">C25</text>
<text x="128.1" y="118.7">BLM18AG601SN1</text>
<text x="136" y="116.2">0603</text>
<text x="149.7" y="118.5">C26</text>
<text x="159.9" y="118.5">C27</text>
<text x="229.9" y="118.5">C28</text>
<text x="240" y="118.5">C29</text>
<text x=".9" y="122.5">1x3 2.54mm</text>
<text x="20" y="123.8">0603</text>
<text x="25.1" y="121.3">0603ESDA2-TR2</text>
<text x="41.9" y="122.8">0603</text>
<text x="64.8" y="122.8">1206</text>
<text x="76.2" y="122.8">0603</text>
<text x="146.2" y="122.8">1206</text>
<text x="156.3" y="122.8">0603</text>
<text x="226.3" y="122.8">0603</text>
<text x="236.5" y="122.8">1206</text>
<text x="33.7" y="131.4">0603</text>
<text x="33.7" y="126.6">FB5</text>
<text x="89.6" y="131.3">ACM7060</text>
<text x="168.8" y="129.9">C30</text>
<text x="28.9" y="134">BLM18AG601SN1</text>
<text x="89.6" y="133.8">ACM7060-301-2PL-TL</text>
<text x="165" y="134">0603</text>
</g>
<g font-size="2.3">
<text x="38.4" y="67.8">2</text>
<text x="43.4" y="69.1">IN</text>
<text x="47.8" y="69.1">OUT</text>
<text x="56.3" y="67.8">5</text>
<text x="71.5" y="67.8">1</text>
<text x="76.5" y="69.1">IN</text>
<text x="88.5" y="69.1">OUT</text>
<text x="97.1" y="67.8">3</text>
<text x="124.9" y="67.8">2</text>
<text x="129.9" y="69.1">IN</text>
<text x="134.3" y="69.1">OUT</text>
<text x="142.9" y="67.8">5</text>
<text x="155.4" y="67.8">1</text>
<text x="160.4" y="69.1">IN</text>
<text x="172.5" y="69.1">OUT</text>
<text x="181" y="67.8">3</text>
<text x="44.9" y="76.7" transform="rotate(-90 44.9 76.7)">GND</text>
<text x="47.5" y="76.7" transform="rotate(-90 47.5 76.7)">GND</text>
<text x="50" y="76.7" transform="rotate(-90 50 76.7)">GND</text>
<text x="52.6" y="76.7" transform="rotate(-90 52.6 76.7)">GND</text>
<text x="83.1" y="74.2" transform="rotate(-90 83.1 74.2)">GND</text>
<text x="131.4" y="76.7" transform="rotate(-90 131.4 76.7)">GND</text>
<text x="134" y="76.7" transform="rotate(-90 134 76.7)">GND</text>
<text x="136.5" y="76.7" transform="rotate(-90 136.5 76.7)">GND</text>
<text x="139.1" y="76.7" transform="rotate(-90 139.1 76.7)">GND</text>
<text x="167" y="74.2" transform="rotate(-90 167 74.2)">GND</text>
<text x="43.6" y="81.7" transform="rotate(-90 43.6 81.7)">1</text>
<text x="46.2" y="81.7" transform="rotate(-90 46.2 81.7)">3</text>
<text x="48.7" y="81.7" transform="rotate(-90 48.7 81.7)">4</text>
<text x="51.3" y="81.7" transform="rotate(-90 51.3 81.7)">6</text>
<text x="81.8" y="79.1" transform="rotate(-90 81.8 79.1)">2</text>
<text x="130.1" y="81.7" transform="rotate(-90 130.1 81.7)">1</text>
<text x="132.7" y="81.7" transform="rotate(-90 132.7 81.7)">3</text>
<text x="135.3" y="81.7" transform="rotate(-90 135.3 81.7)">4</text>
<text x="137.8" y="81.7" transform="rotate(-90 137.8 81.7)">6</text>
<text x="165.8" y="79.1" transform="rotate(-90 165.8 79.1)">2</text>
<text x="8.2" y="113.6">1</text>
<text x="86.7" y="112.3">1</text>
<text x="107.2" y="112.3">4</text>
<text x="170.8" y="112.3">15</text>
<text x="177" y="113.6">IN</text>
<text x="209.4" y="113.6">OUT</text>
<text x="217.9" y="112.3">1</text>
<text x="8.2" y="116.2">2</text>
<text x="8.2" y="118.7">3</text>
<text x="170.8" y="114.9">16</text>
<text x="170.8" y="120">13</text>
<text x="177" y="116.2">IN</text>
<text x="209.4" y="116.2">OUT</text>
<text x="217.9" y="120">3</text>
<text x="217.9" y="114.9">20</text>
<text x="177" y="121.3">EN</text>
<text x="203.6" y="121.3">SENSE/FB</text>
<text x="217.9" y="125.1">2</text>
<text x="86.7" y="127.6">2</text>
<text x="107.2" y="127.6">3</text>
<text x="170.8" y="127.6">14</text>
<text x="177" y="128.9">NR</text>
<text x="210.9" y="126.3">NC</text>
<text x="210.9" y="128.9">NC</text>
<text x="210.9" y="131.4">NC</text>
<text x="217.9" y="127.6">17</text>
<text x="217.9" y="130.1">18</text>
<text x="210.9" y="134">NC</text>
<text x="217.9" y="132.7">19</text>
<text x="181" y="139" transform="rotate(-90 181 139)">6P4V2</text>
<text x="183.6" y="139" transform="rotate(-90 183.6 139)">6P4V1</text>
<text x="186.1" y="139" transform="rotate(-90 186.1 139)">3P2V</text>
<text x="188.7" y="139" transform="rotate(-90 188.7 139)">1P6V</text>
<text x="191.2" y="139" transform="rotate(-90 191.2 139)">0P8V</text>
<text x="193.8" y="139" transform="rotate(-90 193.8 139)">0P4V</text>
<text x="196.3" y="139" transform="rotate(-90 196.3 139)">0P2V</text>
<text x="198.8" y="139" transform="rotate(-90 198.8 139)">0P1V</text>
<text x="203.2" y="138.5">GND EP</text>
<text x="179.7" y="144" transform="rotate(-90 179.7 144)">4</text>
<text x="182.3" y="144" transform="rotate(-90 182.3 144)">5</text>
<text x="184.8" y="144" transform="rotate(-90 184.8 144)">6</text>
<text x="187.4" y="144" transform="rotate(-90 187.4 144)">8</text>
<text x="189.9" y="144" transform="rotate(-90 189.9 144)">9</text>
<text x="192.5" y="145.2" transform="rotate(-90 192.5 145.2)">10</text>
<text x="195" y="145.1" transform="rotate(-90 195 145.1)">11</text>
<text x="197.6" y="145.2" transform="rotate(-90 197.6 145.2)">12</text>
<text x="204" y="144.9">7</text>
<text x="208" y="144.9">21</text>
</g>
<g font-size="1.8" fill="#000080">
<text x="117.4" y="113.5">0603</text>
<text x="116.7" y="115">0R</text>
</g>
<g font-size="1.6" fill="#000080">
<text x="108.9" y="6" transform="rotate(-90 108.9 6)">10uF</text>
<text x="110.2" y="6" transform="rotate(-90 110.2 6)">25V</text>
<text x="111.5" y="6" transform="rotate(-90 111.5 6)">X7R</text>
<text x="192.9" y="6" transform="rotate(-90 192.9 6)">10uF</text>
<text x="194.1" y="6" transform="rotate(-90 194.1 6)">25V</text>
<text x="195.4" y="6" transform="rotate(-90 195.4 6)">X7R</text>
<text x="96.2" y="14.9" transform="rotate(-90 96.2 14.9)">1uF</text>
<text x="97.5" y="14.9" transform="rotate(-90 97.5 14.9)">25V</text>
<text x="98.8" y="14.9" transform="rotate(-90 98.8 14.9)">X7R</text>
<text x="108.9" y="14.9" transform="rotate(-90 108.9 14.9)">1nF</text>
<text x="110.2" y="14.9" transform="rotate(-90 110.2 14.9)">50V</text>
<text x="111.5" y="14.9" transform="rotate(-90 111.5 14.9)">C0G</text>
<text x="180.2" y="14.9" transform="rotate(-90 180.2 14.9)">1uF</text>
<text x="181.4" y="14.9" transform="rotate(-90 181.4 14.9)">25V</text>
<text x="182.7" y="14.9" transform="rotate(-90 182.7 14.9)">X7R</text>
<text x="192.9" y="14.9" transform="rotate(-90 192.9 14.9)">1nF</text>
<text x="194.1" y="14.9" transform="rotate(-90 194.1 14.9)">50V</text>
<text x="195.4" y="14.9" transform="rotate(-90 195.4 14.9)">C0G</text>
<text x="96.2" y="37.8" transform="rotate(-90 96.2 37.8)">100pF</text>
<text x="97.5" y="37.8" transform="rotate(-90 97.5 37.8)">50V</text>
<text x="98.8" y="37.8" transform="rotate(-90 98.8 37.8)">C0G</text>
<text x="108.9" y="37.8" transform="rotate(-90 108.9 37.8)">1uF</text>
<text x="110.2" y="37.8" transform="rotate(-90 110.2 37.8)">25V</text>
<text x="111.5" y="37.8" transform="rotate(-90 111.5 37.8)">X7R</text>
<text x="180.2" y="37.8" transform="rotate(-90 180.2 37.8)">100pF</text>
<text x="181.4" y="37.8" transform="rotate(-90 181.4 37.8)">50V</text>
<text x="182.7" y="37.8" transform="rotate(-90 182.7 37.8)">C0G</text>
<text x="192.9" y="37.8" transform="rotate(-90 192.9 37.8)">1uF</text>
<text x="194.1" y="37.8" transform="rotate(-90 194.1 37.8)">25V</text>
<text x="195.4" y="37.8" transform="rotate(-90 195.4 37.8)">X7R</text>
<text x="96.2" y="48" transform="rotate(-90 96.2 48)">1nF</text>
<text x="97.5" y="48" transform="rotate(-90 97.5 48)">50V</text>
<text x="98.8" y="48" transform="rotate(-90 98.8 48)">C0G</text>
<text x="108.9" y="48" transform="rotate(-90 108.9 48)">100nF</text>
<text x="110.2" y="48" transform="rotate(-90 110.2 48)">50V</text>
<text x="111.5" y="48" transform="rotate(-90 111.5 48)">X7R</text>
<text x="180.2" y="48" transform="rotate(-90 180.2 48)">1nF</text>
<text x="181.4" y="48" transform="rotate(-90 181.4 48)">50V</text>
<text x="182.7" y="48" transform="rotate(-90 182.7 48)">C0G</text>
<text x="192.9" y="48" transform="rotate(-90 192.9 48)">100nF</text>
<text x="194.1" y="48" transform="rotate(-90 194.1 48)">50V</text>
<text x="195.4" y="48" transform="rotate(-90 195.4 48)">X7R</text>
<text x="32.6" y="65.8" transform="rotate(-90 32.6 65.8)">100pF</text>
<text x="33.9" y="65.8" transform="rotate(-90 33.9 65.8)">50V</text>
<text x="35.1" y="65.8" transform="rotate(-90 35.1 65.8)">C0G</text>
<text x="63.1" y="65.8" transform="rotate(-90 63.1 65.8)">100pF</text>
<text x="64.4" y="65.8" transform="rotate(-90 64.4 65.8)">50V</text>
<text x="65.7" y="65.8" transform="rotate(-90 65.7 65.8)">C0G</text>
<text x="100.8" y="60.5" transform="rotate(-90 100.8 60.5)">NC</text>
<text x="111.5" y="65.8" transform="rotate(-90 111.5 65.8)">100pF</text>
<text x="112.7" y="65.8" transform="rotate(-90 112.7 65.8)">50V</text>
<text x="114" y="65.8" transform="rotate(-90 114 65.8)">C0G</text>
<text x="149.6" y="65.8" transform="rotate(-90 149.6 65.8)">100pF</text>
<text x="150.9" y="65.8" transform="rotate(-90 150.9 65.8)">50V</text>
<text x="152.2" y="65.8" transform="rotate(-90 152.2 65.8)">C0G</text>
<text x="184.7" y="60.5" transform="rotate(-90 184.7 60.5)">NC</text>
<text x="195.4" y="65.8" transform="rotate(-90 195.4 65.8)">100pF</text>
<text x="196.7" y="65.8" transform="rotate(-90 196.7 65.8)">50V</text>
<text x="198" y="65.8" transform="rotate(-90 198 65.8)">C0G</text>
<text x="23.2" y="79.3" transform="rotate(-90 23.2 79.3)">100nH</text>
<text x="210.2" y="79.3" transform="rotate(-90 210.2 79.3)">100nH</text>
<text x="46.7" y="122.9">C0G</text>
<text x="46.7" y="121.6">50V</text>
<text x="46.7" y="120.4">100pF</text>
<text x="69.6" y="122.9">X7R</text>
<text x="69.6" y="121.6">25V</text>
<text x="69.6" y="120.4">10uF</text>
<text x="81" y="122.9">X7R</text>
<text x="81" y="121.6">50V</text>
<text x="81" y="120.4">100nF</text>
<text x="151" y="122.9">X7R</text>
<text x="151" y="121.6">25V</text>
<text x="151" y="120.4">10uF</text>
<text x="161.2" y="122.9">X7R</text>
<text x="161.2" y="121.6">50V</text>
<text x="161.2" y="120.4">100nF</text>
<text x="231.1" y="122.9">X7R</text>
<text x="231.1" y="121.6">50V</text>
<text x="231.1" y="120.4">100nF</text>
<text x="241.3" y="122.9">X7R</text>
<text x="241.3" y="121.6">25V</text>
<text x="241.3" y="120.4">10uF</text>
<text x="170.1" y="131.8">1uF</text>
<text x="170.1" y="134.4">X7R</text>
<text x="170.1" y="133.1">25V</text>
</g>
</svg>
